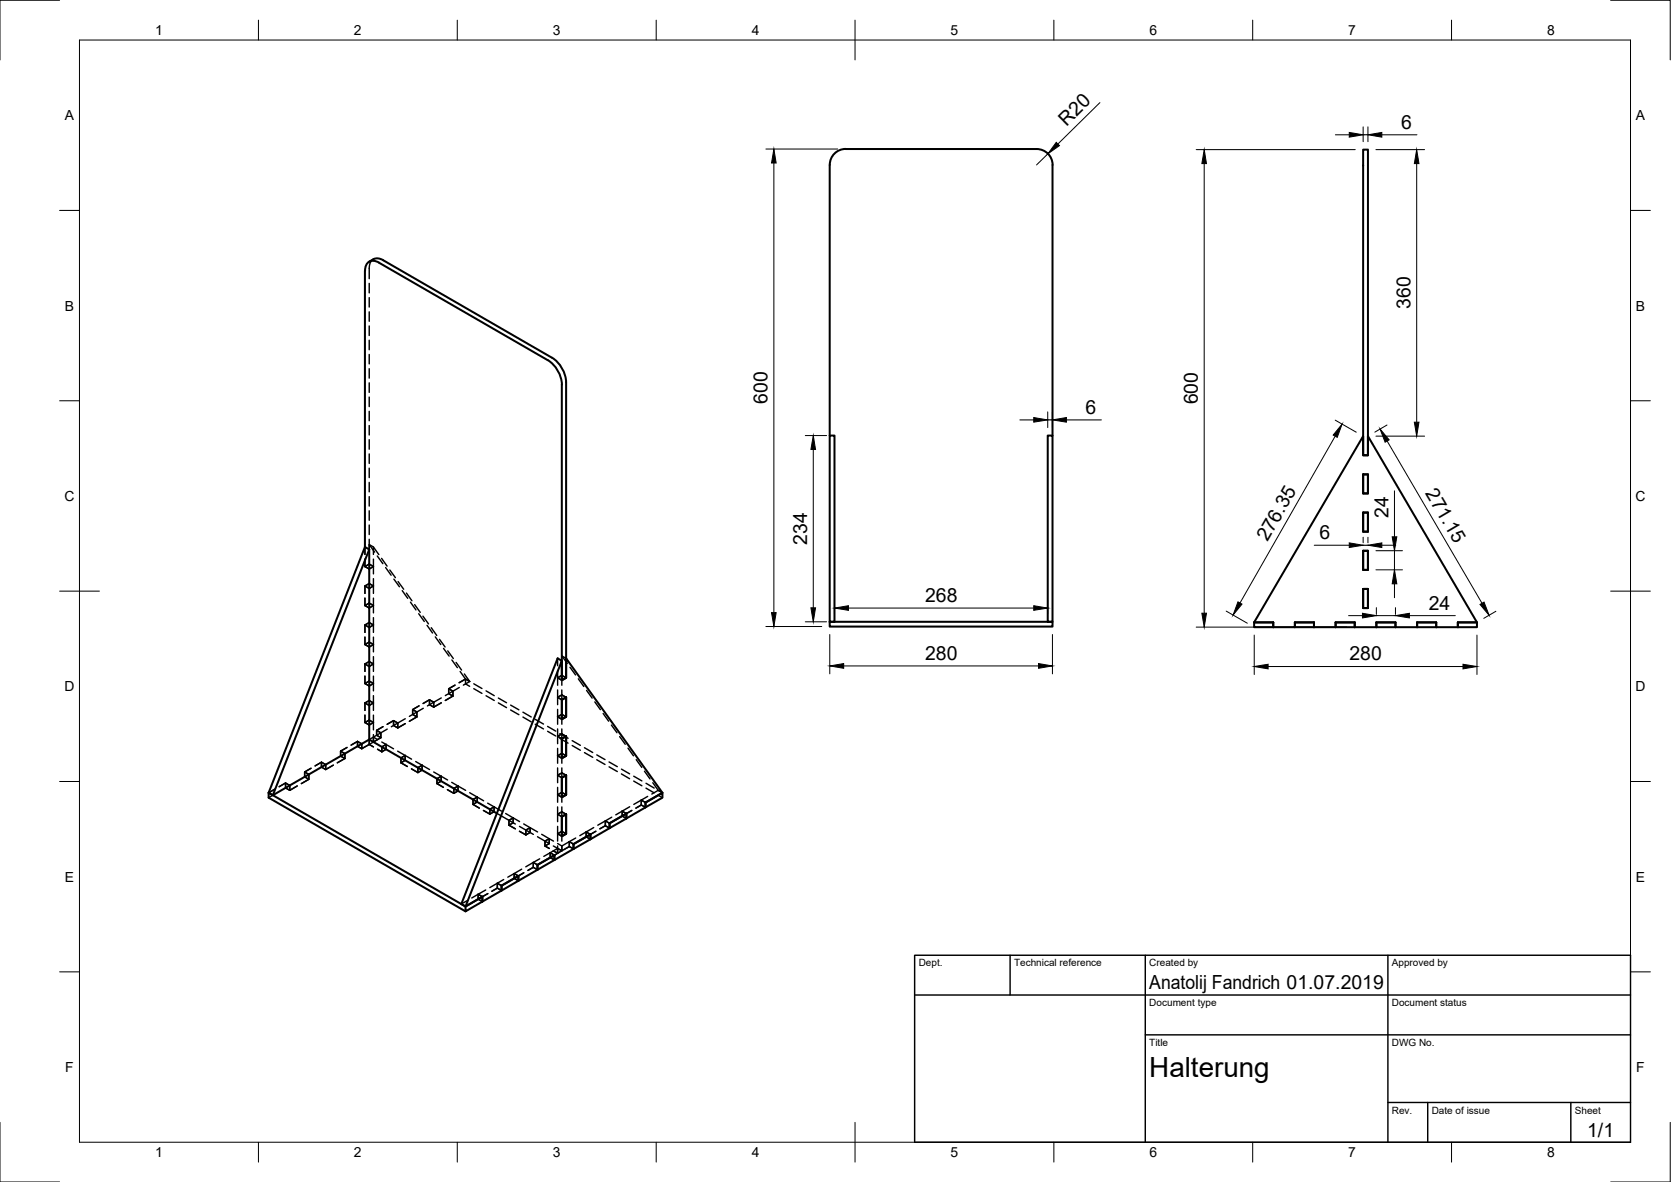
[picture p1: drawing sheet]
<svg xmlns="http://www.w3.org/2000/svg" width="420mm" height="297mm" viewBox="0 0 420 297" stroke-linecap="round" stroke-linejoin="round" font-family="sans-serif">
<!-- layer: Verdeckt -->
<g fill="none" stroke="#000" stroke-width=".36">
<path d="M92.8 71.2v2.4M92.8 74.8v2.4M92.8 78.4v2.3M93.9 65.2l-.5 .4-.5 1-.1 3.4M92.8 81.9v2.4M92.8 85.5v2.4M92.8 89.1v2.3M92.8 92.7v2.3M92.8 96.2v2.4M92.8 99.8v2.4M92.8 103.4v2.3M92.8 106.9v2.4"/>
<path d="M92.8 110.5v2.4M92.8 114.1v2.4M92.8 117.7v2.3M91.8 137.5v1.8M92.8 136.8l1.1 .7v1.8M92.8 135.5v2.6v-1.3l1.4 2M92.8 121.2v2.4M92.8 124.8v2.4M92.8 128.4v2.4M92.8 131.9v2.4M93.9 137.5l1.3 1.9M94.9 139.7l1.4 2"/>
<path d="M91.8 142.4l1 .6 1.1-.6M91.8 147.3l1 .6 1.1-.6M91.8 152.2l1 .6 1.1-.6M91.8 157.1l1 .6 1.1-.6M91.8 142.4l1-.6 1.1 .6M91.8 140.5v1.9M91.8 147.3v1.8M91.8 150.3v1.9M91.8 157.1v1.8M92.8 156.4l1.1 .7v1.8M92.8 146.6l1.1 .7v1.8M92.8 146.6l-1 .7 1 .6 1.1-.6"/>
<path d="M92.8 151.6l-1 .6 1 .6 1.1-.6M92.8 156.4l-1 .7 1 .6 1.1-.6M92.8 151.6l1.1 .6M92.8 151.6l-1 .6M92.8 146.6l-1 .7M92.8 156.4l-1 .7M92.8 146.6l1.1 .7M92.8 156.4l1.1 .7M93.9 140.5v3.7M93.9 145.4v1.9M93.9 150.3v3.7M93.9 155.2v1.9"/>
<path d="M95.9 140.3l1.4 2M97 142.6l1.3 2M98 143.2l1.4 2M99 145.5l1.4 2M100.1 146.1l1.4 2M101.1 148.4l1.4 2M102.2 149l1.4 2M103.2 151.3l1.4 2M104.3 151.9l1.4 2M105.3 154.2l1.4 2M106.3 154.8l1.4 2M107.4 157.1l1.4 2"/>
<path d="M108.4 157.7l1.4 2M91.8 171.8l1 .6 1.1-.6M91.8 176.7l1 .6 1.1-.6M91.8 162l1 .6 1.1-.6M91.8 166.9l1 .6 1.1-.6M91.8 160.1v1.9M91.8 166.9v1.8M91.8 169.9v1.9M91.8 176.7v1.8M91.8 179.7v1.9M92.8 176.1l1.1 .6v1.8M92.8 166.3l1.1 .6v1.8"/>
<path d="M92.8 171.2l-1 .6 1 .6 1.1-.6M92.8 176.1l-1 .6 1 .6 1.1-.6M92.8 161.4l-1 .6 1 .6 1.1-.6M92.8 166.3l-1 .6 1 .6 1.1-.6M92.8 171.2l1.1 .6M92.8 161.4l1.1 .6M92.8 161.4l-1 .6M92.8 171.2l-1 .6M92.8 166.3l-1 .6M92.8 176.1l-1 .6M92.8 166.3l1.1 .6M92.8 176.1l1.1 .6"/>
<path d="M93.9 160.1v3.7M93.9 165v1.9M93.9 169.9v3.7M93.9 174.8v1.9M93.9 179.7v3.7M103.8 178.3v1.2l1 .7M103.8 178.3v1.2l1 .7v-1.3M103.8 178.3l1 .6M104.8 178.9v1.3M104.8 178.9l-1.9 1.1M106.4 178l-1.6 .9-1-.6 1.6-.9-1.6 .9M108 175.9v1.2l1.1 .6v-1.2"/>
<path d="M108 175.9l-1.6 .9 1.6-.9 1.1 .6M108 175.9v1.2l1.1 .6M108 175.9l1.1 .6M109.1 176.5l-1.6 .9M109.1 176.5v1.2M109.5 160l1.3 2M110.5 160.7l1.4 1.9M111 176.6l-1.9 1.1M111 175.4l-1.9 1.1M111.5 162.9l1.4 2M112.6 163.6l1.4 1.9M112.8 173.1v1.2l1.1 .6"/>
<path d="M112.8 173.1v1.2l1.1 .6v-1.2M112.8 173.1l1.1 .6M113.6 165.8l1.4 2M113.9 174.9l-1.9 1.1M113.9 173.7v1.2M113.9 173.7l-1.9 1.1M114.7 166.5l1.4 1.9M115.5 172.8l-1.6 .9-1.1-.6 1.6-.9-1.6 .9M115.7 168.7l1.4 2M116.8 169.4l1.3 1.9M117.1 170.7l-1.7 .9 1.7-.9 1 .6M117.1 170.7v1.2l1 .6"/>
<path d="M117.1 170.7l1 .5M118.1 171.3l-1.6 .9M119.1 173.1l2.1 1.2M119.1 171.8l2.1 1.2M122.2 174.8l2.1 1.2M122.2 173.6l2.1 1.2M125.3 176.6l2.1 1.2M125.3 175.4l2.1 1.2M128.4 178.4l2.1 1.2M128.4 177.2l2.1 1.2M131.5 179l2.1 1.2M140.2 170.3l1.1-.6 1 .6"/>
<path d="M140.2 165.4v1.9M140.2 168.5v1.8M140.2 173.4v3.7M140.2 178.3v1.8M140.2 170.3l1.1 .6M141.3 170.9l-1.1-.6v1.9M141.3 174.6l-1.1 .6 1.1 .7M141.3 170.9v1.3M141.3 173.4v2.5M141.3 174.6l1 .6M142.3 165.4l-1-.6 1.3 1.9M143.3 167.7l1.4 1.9"/>
<path d="M145.4 170.6l1.4 1.9M147.5 173.5l1.4 1.9M149.6 176.4l1.4 1.9M151.7 179.3l1.3 1.9M68.6 199.8l-1.1 .7M69.2 198.3l-1.7 .9M71.8 196.8l-1.6 .9 1.6-.9 1.1 .6M71.8 196.8v1.2l1.1 .6M71.8 196.8l1.1 .6M72.9 197.4v1.2M74.7 197.5l-1.8 1.1M76.6 194v1.2l1.1 .6-1.9 1.1 1.9-1.1v-1.2"/>
<path d="M76.6 194l1.6-.9-1.6 .9 1.1 .6M76.6 194v1.2l1.1 .6v-1.2M76.6 194l1.1 .6M80.8 191.5v1.3l1.1 .6v-1.2M80.8 191.5l-1.6 1 1.6-1 1.1 .7M80.8 191.5v1.3l1.1 .6M80.8 191.5l1.1 .7M81.9 192.2v1.2M83.8 192.3l-1.9 1.1M85.6 188.8v1.2l1.1 .6M85.6 188.8l1.6-1-1.6 1 1.1 .6M85.6 188.8v1.2l1.1 .6v-1.2"/>
<path d="M85.6 188.8l1.1 .6M86.7 190.6l-1.9 1.1M86.7 189.4v1.2M89.9 186.3v1.2l1.1 .7v-1.3M89.9 186.3l-1.6 .9 1.6-.9 1.1 .6M89.9 186.3v1.2l1.1 .7 1.8-1.1M89.9 186.3l1.1 .6M91.8 181.6l1 .6 1.1-.6M92.8 181l-1 .6 1 .6 1.1-.6M92.8 185.9v1.2l-1.8 1.1v-1.3M92.8 181l1.1 .6M92.8 181l-1 .6"/>
<path d="M92.8 187.1l1.1 .6M92.8 185.9v1.2M93.9 185.2v1.3l1.9-1.1M93.9 184.6v1.9l-1.1 .6M93.9 185.2l-1.1 .7M93.9 185.2l1.1 .7M94.7 183.5v1.3l1.1 .6M94.7 183.5v1.3l1.1 .6v-1.2v1.2M94.7 183.5l1.1 .7-1.9 1M94.9 188.3l1.1 .6M95.8 185.4l-1.9 1.1M96 186.5l1.1 .6"/>
<path d="M97.1 187.1l-1.1 .6v1.2M97.1 187.1v1.2l-1.1 .6M97.1 187.1l1.9 1.1M97.4 183.2l-1.6 1-1.1-.7 1.6-.9-1.6 .9M99 181.1v1.2l1 .6v-1.2M99 181.1l-1.7 .9 1.7-.9 1 .6M99 181.1v1.2l1 .6M99 181.1l1 .6M100 188.8l1.9 1.1M100 181.7l-1.6 .9M100 181.7v1.2M100.8 190.5v1.2l1.6 .9-1.6-.9"/>
<path d="M100.8 190.5v1.2M101.9 189.9v1.2l-1.1 .6M101.9 189.9l-1.1 .6M101.9 189.9l1.6 .9M101.9 181.8l-1.9 1.1M101.9 180.6l-1.9 1.1M104.5 191.4l1.6 .9M104.8 180.2l-1.9 1.1M105.1 192.9v1.2l-1.6-.9 1.6 .9M105.1 192.9v1.2M106.1 192.3v1.2l-1 .6M106.1 192.3l-1 .6"/>
<path d="M106.1 192.3l1.9 1.1M109.1 194l1.8 1.1M109.9 195.7v1.2l1.6 1-1.6-1M109.9 195.7v1.2M110.9 195.1v1.2l-1 .6M110.9 195.1l-1 .6M110.9 195.1l1.6 .9M113.6 196.6l1.6 .9M114.1 198.1v1.3l-1.6-1 1.6 1M114.1 198.1v1.3M115.2 197.5v1.3l-1.1 .6M115.2 197.5l-1.1 .6"/>
<path d="M115.2 197.5l1.9 1.1M118.1 199.2l3.5 2M131.5 180.2l2.1 1.2M134.6 182l2.1 1.2M134.6 180.8l2.1 1.2M137.7 182.5l2 1.2M137.7 183.8l2 1.2M140.2 180.1l1.1-.6 1 .6M140.2 199.7l1.1-.6 1 .6M140.2 189.9l1.1-.6 1 .6M140.2 183.2v3.7M140.2 188.1v1.8"/>
<path d="M140.2 193v3.7M140.2 197.9v1.8M140.2 180.1l1.1 .6M140.2 189.9l1.1 .6M140.2 199.7l1.1 .6M140.8 185.6l2 1.2M140.8 184.3l2 1.2M141.3 180.7l-1.1-.6v1.9M141.3 184.4l-1.1 .6 1.1 .6M141.3 190.5l-1.1-.6v1.9M141.3 194.2l-1.1 .6 1.1 .6M141.3 180.7v1.3"/>
<path d="M141.3 183.2v2.4M141.3 190.5v1.3M141.3 193v2.4M141.3 194.2l1 .6M141.3 184.4l1 .6M143.9 186.1l2 1.2M143.9 187.4l2 1.1M147 189.1l2 1.2M147 187.9l2 1.2M150.1 190.9l2 1.2M150.1 189.7l2 1.2M153.1 192.7l2.1 1.2"/>
<path d="M153.1 191.5l2.1 1.2M153.7 182.2l1.4 1.9M155.8 185.1l1.4 1.9M156.3 193.3l2 1.2M156.3 194.5l2 1.2M157.9 188l1.4 1.9M159.3 195.1l2.1 1.1M159.3 196.3l2.1 1.2M160 190.9l1.4 2M162.1 193.8l1.3 2M162.4 198.1l2.1 1.1M162.4 196.8l2.1 1.2"/>
<path d="M164.1 196.7l1.4 1.9M165.5 198.6l1.1 .6M165.5 198.6l-1.6 .9M165.5 199.9l1.1 .6M118.9 200.9v1.2l1.6 1-1.6-1M118.9 200.9l1.1-.6v1.2l-1.1 .6M118.9 200.9v1.2M122.6 201.8l1.6 1M123.2 203.4v1.2l-1.6-.9 1.6 .9M123.2 203.4v1.2M124.2 202.8v1.2l-1 .6M124.2 202.8l-1 .6"/>
<path d="M124.2 202.8l1.9 1M124.9 204.4l3.1 1.7v1.3l1.6 .9-1.6-.9M127.1 204.4l1.9 1.1M128 206.1l1.6 1M128 206.1v1.3M129 205.5v1.3l-1 .6M129 205.5l-1 .6M129 205.5l1.6 1M129.3 219.5l-1.6 .9M130.6 207.7l1.6 .9M131.2 218.4l-1.9 1.1v1.2l1 .6-1-.6v-1.2M131.7 207.1l1.6 .9"/>
<path d="M131.7 219.3l-1.4 .8-1-.6M132.2 208.6v1.2l-1.6-.9 1.6 .9M132.2 208.6l1.9 1.1M132.2 208.6v1.2M133.3 208v1.2l-1.1 .6M133.3 208l-1.1 .6M133.3 208l1.9 1.1M134.1 216.7v1.3l1 .6-1-.6M134.1 216.7l1 .6-1-.6v1.3M134.1 218l-1.4 .7M134.1 216.7l-1.9 1.1M135.1 210.3l1.9 1.1"/>
<path d="M135.7 215.8l-1.6 .9M136.2 209.7l1.9 1.1M137 211.4v1.2l1.1 .6-1.1-.6v-1.2l1.1 .6M138.1 210.8l-1.1 .6M138.1 212l-1.1 .6M138.1 210.8v1.2M138.1 210.8l1.1 .6M138.3 214.3v1.2l1.1 .6-1.1-.6v-1.2l1.9-1.1v1.2l-.8 .5M138.3 214.3l1.1 .6M138.3 214.3l-1.6 .9M139.1 213.8l1.1 .6M139.1 212.6l2.2 1.2"/>
<path d="M140.2 212.6v1.8l1.1-.6M140.2 209.5l1.1-.6 1 .6M140.2 212l1.1 .6v1.2M140.2 209.5l1.1 .6M140.2 202.8v3.7M140.2 207.7v1.8M140.8 214.1l-1.4 .8M141.3 210.1l-1.1-.6v1.9M141.3 200.3l-1.1-.6v1.9M141.3 204l-1.1 .6 1.1 .6M141.3 212.6l1.9-1.1v1.2l-1.9 1.1zM141.3 204l1 .6"/>
<path d="M141.3 200.3v1.3M141.3 202.8v2.4M141.3 210.1v1.3M143.2 211.5v1.2l1 .6-1-.6M143.2 212.7l-1.4 .8M143.2 211.5l1 .6M144.8 210.6l-1.6 .9M147.4 209.1l-1.6 .9M149.3 208l-1.9 1.1v1.2l1.1 .6-1.1-.6v-1.2M149.8 208.9l-1.3 .8-1.1-.6M152.2 206.3v1.2l1.1 .6-1.1-.6M152.2 206.3l1.1 .6-1.1-.6v1.2"/>
<path d="M152.2 207.5l-1.4 .8M152.2 206.3l-1.9 1.1M153.8 205.4l-1.6 .9M156.4 203.8l-1.6 1M158.3 202.7l-1.9 1.1v1.3l1.1 .6-1.1-.6v-1.3M158.9 203.7l-1.4 .8-1.1-.7M161.2 201.1v1.2l1.1 .6-1.1-.6M161.2 201.1l1.1 .6-1.1-.6v1.2M161.2 202.3l-1.3 .8M161.2 201.1l-1.8 1M162.9 200.1l-1.7 1M117.6 226.3l-1.6 .9"/>
<path d="M120.2 224.7l-1.6 1M122.1 223.7l-1.9 1v1.3l1.1 .6-1.1-.6v-1.3M122.7 224.6l-1.4 .7-1.1-.6M125.1 222v1.2l1 .6-1-.6M125.1 222l1 .6-1-.6v1.2M125.1 223.2l-1.4 .8M125.1 222l-2 1.1M126.6 221l-1.5 1"/>
</g>
<!-- layer: Sichtbar -->
<g fill="none" stroke="#000" stroke-width=".51">
<path d="M212.6 37.5h48M212.6 37.4a4 4 0 0 0-4 4v68.1M260.7 37.5a4 4 0 0 1 4 3.9l-.1 68.1M342.8 37.6h1.2v76.8h-1.2zM93.9 65.2l-1.1 .6M93.9 65.2a2.42 2.42 0 0 1 2.5 .2M96.4 65.4l42.4 24.5a7.8 7.8 0 0 1 3.5 6.1v74.3l-1 .6v-74.3M141.3 96.6a7.8 7.8 0 0 0-3.6-6.1l-42.4-24.5a2.16 2.16 0 0 0-2.5-.2 2.16 2.16 0 0 0-1 2.3v69.4M208.6 109.5h1.2v46.8h-1.2zM263.4 109.5h1.2v46.8h-1.2zM342.8 119.2h1.2v4.8h-1.2zM91.8 137.5l1 .6"/>
<path d="M91.8 137.5l-24.3 61.7M92.8 138.1l-24.2 61.7M92.8 138.1v47.8M342.8 138.4h1.2v4.8h-1.2zM342.8 128.8h1.2v4.8h-1.2zM208.6 156.3h56v1.2h-56zM315.3 156.4v1.2h4.8M315.3 156.4l27.5-46.8v4.8h1.2v-4.8l27.4 46.8h-4.8M315.3 156.4h4.8v1.2M325.6 156.4v1.2h-5.5M325.6 156.4h4.8v1.2M325.6 156.4v1.2h41"/>
<path d="M335.8 157.6v-1.2h4.8v1.2M342.8 148h1.2v4.8h-1.2zM346.1 157.6v-1.2h4.8v1.2M356.3 157.6v-1.2h4.8v1.2M366.6 156.4h4.8v1.2h-4.8M366.6 156.4v1.2M141.3 175.9l1-.7v4.9l-1 .6zM141.3 166.1l-1.1-.7-24.2 61.8 1.1 .6 4.2-2.5M67.5 199.2l1.1 .6 24.2-13.9 32.1 18.5M67.5 199.2l49.6 28.6 4.2-2.5M67.5 199.2v1.3l49.6 28.5M141.3 185.6l1-.6v4.9l-1 .6z"/>
<path d="M141.3 195.4l1-.6v4.9l-1 .6zM139.4 216.1v-1.2l-4.3 2.4v1.3M141.3 205.2l1-.6v4.9l-1 .6zM148.5 210.9l-18.2 10.4M148.5 210.9v-1.2l-4.3 2.4v1.2M153.3 208.1l-4.8 2.8M157.5 205.7v-1.2l-4.2 2.4v1.2M157.5 205.7l-4.2 2.4M162.3 201.7l4.3-2.5-24.3-33.8v4.9l-1 .6v-4.8l-24.2 61.7v1.2l4.2-2.4M162.3 201.7l4.3-2.5v1.3l-4.3 2.4M162.3 202.9l-4.8 2.8M162.3 201.7v1.2"/>
<path d="M121.3 225.3v1.3M126.1 222.6v1.2l-4.8 2.8M130.3 221.3v-1.2l-4.2 2.5M130.3 221.3l-4.2 2.5v-1.2"/>
</g>
<!-- layer: Border -->
<g fill="none" stroke="#000" stroke-width=".25">
<path d="M15 .1h-15v15M20 10.1h390v276.9h-390zM65 5.1v5M115 5.1v5M165 5.1v5M215 5.1v10M265 5.1v5M315 5.1v5M365 5.1v5M405 .1h15v15M15 52.9h5M410 52.9h5"/>
<path d="M15 100.7h5M410 100.7h5M15 148.6h10M405 148.6h10M15 196.4h5M410 196.4h5M15 244.2h5M410 244.2h5M0 282.1v14.9h15M65 287v5M115 287v5M165 287v5"/>
<path d="M215 282.1v9.9M265 287v5M315 287v5M365 287v5M420 282.1v14.9h-15"/>
</g>
<!-- layer: TitleBlock -->
<path d="M230 240.1h180v46.9h-180zM230 250h180M254 240.1v9.9M288 240.1v46.9M349 240.1v46.9M288 260.1h122M349 277.1h61M359 277.1v9.9M395 277.1v9.9" fill="none" stroke="#000" stroke-width=".36"/>
<!-- layer: Dimensions -->
<g fill="none" stroke="#000" stroke-width=".25">
<path d="M192.6 37.5h18M263.5 38.7l-2.9 2.8M276.6 25.8l-10.6 10.4M300.8 37.6h40M335.8 33.9h3.5M342.8 31.9v3.7M342.8 33.9h1.2M344 31.9v3.7M346 37.6h12.2M347.5 33.9h8.8M194.6 41v113M302.8 41.1v113"/>
<path d="M356.2 41.1v65M202.5 109.5h5.3M204.5 113v39.7M256.4 105.5h3.5M263.4 103.5v3.9M263.4 105.5h1.2M264.6 103.5v3.9M268.1 105.5h8.8M335.7 105.6l5.3 3M335.7 109.6l-23.9 41.9M346 109.6h12.2M348.7 106.8l-3 1.8"/>
<path d="M348.8 110.8l23.8 40.8M330.5 137h8.8M342.8 135v1.4M342.8 137h1.2M344 135v1.4M346 138.4h6.6M347.5 137h3.5M350.6 123.3v11.6M350.6 138.4v4.8M192.6 157.4h14M202.5 156.3h5.3M208.6 159.5v9.8"/>
<path d="M209.8 150.8v3.4M213.3 152.8h46.6M263.4 150.8v3.4M264.6 159.5v9.8M300.8 157.6h37.8M308.3 153.6l5.3 3M315.4 159.6v9.9M339.1 154.7h3.5M346 143.2h6.6M346.1 152.7v1.7M346.1 154.7h4.8M350.6 146.7v3.5"/>
<path d="M350.9 152.7v1.7M354.4 154.7h11.5M371.4 159.6v9.9M376.1 153.6l-3 1.8M212.1 167.4h49M318.9 167.5h49"/>
</g>
<g fill="#000" stroke="#000" stroke-width=".25">
<path d="M265.6 35.8l.8 .8-2.9 2.1zM339.3 33.3l3.5 .6-3.5 .6zM344 33.9l3.5-.6v1.2zM194.6 37.5l.6 3.5h-1.2zM302.8 37.6l.6 3.5h-1.2zM356.2 37.6l.6 3.5h-1.2zM204.5 109.5l.6 3.5h-1.2zM259.9 104.9l3.5 .6-3.5 .6zM264.6 105.5l3.5-.6v1.2zM337.5 106.6l-1.3 3.3-1-.6zM347 107.8l2.3 2.7-1 .6zM355.6 106.1h1.2l-.6 3.5z"/>
<path d="M339.3 136.4l3.5 .6-3.5 .6zM344 137l3.5-.6v1.2zM350.1 134.9h1.1l-.6 3.5zM194 154h1.2l-.6 3.4zM203.9 152.7h1.2l-.6 3.6zM209.8 152.8l3.5-.6v1.2zM259.9 152.2l3.5 .6-3.5 .6zM302.2 154.1h1.2l-.6 3.5zM311.3 151.2l1 .6-2.3 2.8zM342.6 154.1l3.5 .6-3.5 .6zM350.6 143.2l.6 3.5h-1.1zM350.9 154.7l3.5-.6v1.2z"/>
<path d="M372.1 151.9l1-.6 1.3 3.3zM208.6 167.4l3.5-.6v1.1zM261.1 166.8l3.5 .6-3.5 .5zM315.4 167.5l3.5-.6v1.2zM367.9 166.9l3.5 .6-3.5 .6z"/>
</g>
<text font-size="7" x="289" y="270.6">Halterung</text>
<g font-size="4.9">
<text x="268.2" y="31.8" transform="rotate(-45 268.2 31.8)">R20</text>
<text x="352.3" y="32.3">6</text>
<text x="354.6" y="77.7" transform="rotate(-90 354.6 77.7)">360</text>
<text x="193" y="101.5" transform="rotate(-90 193 101.5)">600</text>
<text x="301.2" y="101.6" transform="rotate(-90 301.2 101.6)">600</text>
<text x="272.9" y="104">6</text>
<text x="358.3" y="124" transform="rotate(60 358.3 124)">271.15</text>
<text x="349.1" y="130.1" transform="rotate(-90 349.1 130.1)">24</text>
<text x="202.9" y="136.9" transform="rotate(-90 202.9 136.9)">234</text>
<text x="318.7" y="136.3" transform="rotate(-60 318.7 136.3)">276.35</text>
<text x="331.8" y="135.5">6</text>
<text x="232.6" y="151.2">268</text>
<text x="359.2" y="153.2">24</text>
<text x="232.6" y="165.8">280</text>
<text x="339.3" y="165.9">280</text>
<text x="289" y="248.5">Anatolij Fandrich 01.07.2019</text>
<text x="399.1" y="285.7">1/1</text>
</g>
<g font-size="3.5">
<text x="39" y="8.8">1</text>
<text x="89" y="8.8">2</text>
<text x="139" y="8.8">3</text>
<text x="189" y="8.8">4</text>
<text x="239" y="8.8">5</text>
<text x="289" y="8.8">6</text>
<text x="339" y="8.8">7</text>
<text x="389" y="8.8">8</text>
<text x="16.3" y="30.2">A</text>
<text x="411.3" y="30.2">A</text>
<text x="16.3" y="78">B</text>
<text x="411.3" y="78">B</text>
<text x="16.2" y="125.9">C</text>
<text x="411.2" y="125.9">C</text>
<text x="16.2" y="173.7">D</text>
<text x="411.2" y="173.7">D</text>
<text x="16.3" y="221.6">E</text>
<text x="411.3" y="221.6">E</text>
<text x="16.4" y="269.4">F</text>
<text x="411.4" y="269.4">F</text>
<text x="39" y="290.8">1</text>
<text x="89" y="290.8">2</text>
<text x="139" y="290.8">3</text>
<text x="189" y="290.8">4</text>
<text x="239" y="290.8">5</text>
<text x="289" y="290.8">6</text>
<text x="339" y="290.8">7</text>
<text x="389" y="290.8">8</text>
</g>
<g font-size="2.5">
<text x="231" y="242.9">Dept.</text>
<text x="255" y="242.9">Technical reference</text>
<text x="289" y="242.9">Created by</text>
<text x="350" y="242.9">Approved by</text>
<text x="289" y="252.8">Document type</text>
<text x="350" y="252.8">Document status</text>
<text x="289" y="262.9">Title</text>
<text x="350" y="262.9">DWG No.</text>
<text x="350" y="279.9">Rev.</text>
<text x="360" y="279.9">Date of issue</text>
<text x="396" y="279.9">Sheet</text>
</g>
</svg>
